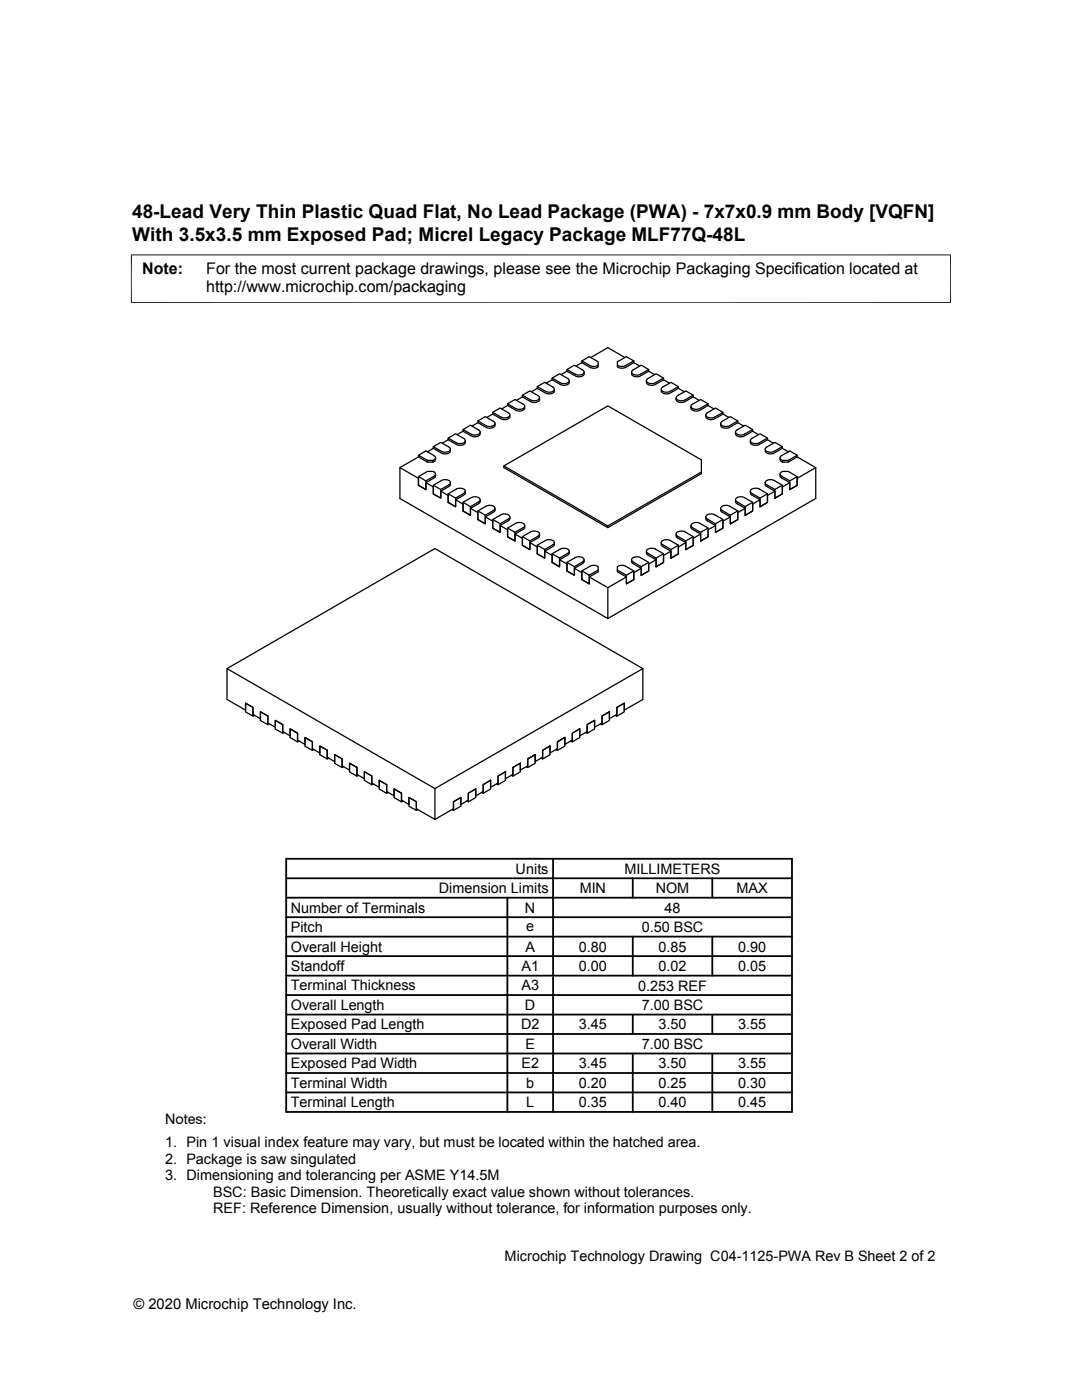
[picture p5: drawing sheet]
<svg xmlns="http://www.w3.org/2000/svg" width="216mm" height="279mm" viewBox="0 0 216 279" stroke-linecap="round" stroke-linejoin="round" font-family="sans-serif">
<g fill="none" stroke="#000" stroke-width=".25">
<path d="M104.2 78.9l1.7 .9a1.22 1.22 0 0 0 1.8-.4l-.2-.4-1.8-1-1.5 .9v.3M104.2 79.2l1.7 1a1.23 1.23 0 0 0 1.8-.5v-.3M104.2 79.2l-1.1 .7M107.2 77.2l1.6 .9a1.2 1.2 0 0 0 1.8-.5l-.3-.4-1.6-.9-1.5 .9v.3M107.2 77.5l1.6 .9a1.23 1.23 0 0 0 1.8-.4v-.3M107.2 77.5l-1.2 .7M110.2 75.5l1.6 .9a1.31 1.31 0 0 0 1.8-.4l-.2-.4-1.7-1-1.5 .9v.3M110.2 75.8l1.6 .9a1.22 1.22 0 0 0 1.8-.4v-.3M110.2 75.8l-1.2 .7M113.1 73.7l1.7 1a1.21 1.21 0 0 0 1.7-.5l-.1-.3-1.8-1-1.5 .8v.4M113.1 74.1l1.7 .9a1.2 1.2 0 0 0 1.7-.4v-.3M113.1 74.1l-1.1 .7"/>
<path d="M116.1 72l1.5-.8 1.8 1v1a1.43 1.43 0 0 1-1.7 .1l-1.6-.9zM116.1 72l1.8 1a1.57 1.57 0 0 0 1.5-.1M116.1 72.4l-1.2 .6M123.2 72.2l1.8-1 1.5 .8v.4l-1.8 1a1.56 1.56 0 0 1-1.5-.2zM124.7 71.4l-3.4-2-3.4 2M126.5 72l-1.8 1a1.61 1.61 0 0 1-1.5-.1M126.5 72.4l1.2 .6M129.4 74.1l-1.6 .9a1.2 1.2 0 0 1-1.8-.4v-.3M129.4 73.7l-1.4-.8-1.8 1a.59 .59 0 0 0 0 .7 .59 .59 0 0 0 .7 .2h.8l1.7-1.1v.4M129.4 74.1l1.2 .7M132.4 75.5l-1.5-.9-1.7 1-.2 .4a1.31 1.31 0 0 0 1.8 .4l1.6-.9v.3M132.4 75.8l-1.6 .9a1.22 1.22 0 0 1-1.8-.4v-.3"/>
<path d="M132.4 75.8l1.2 .7M135.4 77.2l-1.5-.9-1.7 .9a.59 .59 0 0 0-.1 .8 .59 .59 0 0 0 .7 .3l.9-.2 1.7-.9v.3M135.4 77.5l-1.7 .9a1.23 1.23 0 0 1-1.7-.4v-.3M135.4 77.5l1.1 .7M138.3 78.9l-1.5-.9-1.8 1.1a.75 .75 0 0 0 .3 .8 .75 .75 0 0 0 .8 .1l.6-.2 1.6-.9v.3M138.3 79.2l-1.6 1a1.23 1.23 0 0 1-1.8-.5v-.3M138.3 79.2l1.2 .7M79.8 93.3l3.7 2.2v1.4l1.5 .8v-1.4l1.7-1 .2-.3v-.4M83.5 95.1l1.5 .9v1.7l-1.5-.8zM83.5 95.1l1.8-1h1.1a.5 .5 0 0 1 .5 .4 .5 .5 0 0 1-.3 .5l-1.6 1M83.5 91.2v-.4l1.5-.8 1.9 1.2a.59 .59 0 0 1-.5 .7M83.5 90.8l1.8 1.1v.3"/>
<path d="M83.5 91.2l1.8 1h1.1M83.5 91.2l-3.7 2.1v6.2l41.5 23.9v-6.1l-3.7-2.2M85 96.3l1.5 .9v1.4M85.3 91.9h1.1v.3M86.5 96.8l1.6-.9a1.29 1.29 0 0 1 1.8 .4l-.2 .4-1.8 1v1.7l-1.4-.8zM86.5 96.8l1.4 .9M86.5 89.1l1.6 1a1.07 1.07 0 0 0 1.8-.6l-.3-.3-1.7-.9-1.4 .8v.4M86.5 89.5l1.6 .9a1.24 1.24 0 0 0 1.8-.4v-.4M86.5 89.5l-1.2 .7M86.9 91.4l-.1 .5-.4 .3M87.9 98l1.5 .9v1.4M89.4 98.6l1.5 .8"/>
<path d="M89.4 98.6l1.8-1.1a1.31 1.31 0 0 1 1.6 .5l-.1 .4-1.8 1v1.7l-1.5-.8zM89.4 87.4l1.8 1a1.3 1.3 0 0 0 1.6-.4l-.1-.4-1.8-1-1.5 .8v.4M89.4 87.8l1.7 .9a1.23 1.23 0 0 0 1.7-.4v-.4M89.4 87.8l-1.2 .7M89.9 96.3v.5l-.2 .2-1.8 1v1.4l-1.4-.8M90.9 99.7l1.5 .9v1.4M92.4 85.7l1.6 1a1.17 1.17 0 0 0 1.8-.5l-.2-.3-1.7-1-1.5 .8v.4M92.4 86.1l1.6 .9a1.21 1.21 0 0 0 1.8-.4v-.4M92.4 86.1l-1.2 .6M92.8 98l-.1 .7-1.8 1v1.4l-1.5-.8M95.4 84l1.6 .9a1.18 1.18 0 0 0 1.8-.4l-.2-.3-1.8-1.1-1.4 .9v.3M95.4 84.3l1.6 1a1.22 1.22 0 0 0 1.8-.4v-.4"/>
<path d="M95.4 84.3l-1.2 .7M95.8 99.7v.5l-.2 .2-1.7 1.1v1.3l-1.5-.8M98.3 82.3l1.6 .9a1.06 1.06 0 0 0 1.8-.5l-1.9-1.3-1.5 .9v.3M98.3 82.6l1.6 1a1.2 1.2 0 0 0 1.8-.5v-.3M98.3 82.6l-1.2 .7M100.5 93l20.8-12 18.7 10.8v2.7l-18.7 10.8-20.8-12zM100.5 93l20.8 12v.3M101.3 80.6l1.6 .9a1.07 1.07 0 0 0 1.8-.5l-.3-.3-1.6-1-1.5 .9v.3M101.3 80.9l1.6 1a1.22 1.22 0 0 0 1.8-.5v-.3M101.3 80.9l-1.2 .7M140 94.2l-18.7 10.8M141.3 80.6l-1.5-.9-1.8 1.1-.1 .3a1.31 1.31 0 0 0 1.8 .4l1.6-.9v.3"/>
<path d="M141.3 80.9l-1.6 1a1.22 1.22 0 0 1-1.8-.5v-.3M141.3 80.9l1.2 .7M144.3 82.3l-1.5-.9-1.8 1.1a.51 .51 0 0 0-.1 .5 .51 .51 0 0 0 .5 .3h1.1l1.8-1v.3M144.3 82.6l-1.7 1a1.2 1.2 0 0 1-1.8-.5v-.3M144.3 82.6l1.1 .7M146.8 99.7v.5l.2 .2 1.7 1.1v1.3M146.9 99.4a1.5 1.5 0 0 1 1.6-.1l1.7 .9v1.8l-1.5 .8v-1.7l-1.8-1-.1-.3zM147.2 84l-1.5-.9-1.6 1a.54 .54 0 0 0-.2 .7 .54 .54 0 0 0 .6 .3l.9-.1 1.8-1v.3M147.2 84.3l-1.6 1a1.22 1.22 0 0 1-1.8-.4v-.4M147.2 84.3l1.2 .7M149.7 98l.1 .7 1.9 1v1.4M149.9 97.7a1.61 1.61 0 0 1 1.6-.1l1.6 1v1.7l-1.4 .8v-1.7l-1.8-1-.2-.4z"/>
<path d="M150.2 85.7l-1.5-.8-1.6 .9a.54 .54 0 0 0-.3 .7 .54 .54 0 0 0 .7 .3l.9-.1 1.8-1v.4M150.2 86.1l-1.7 .9a1.21 1.21 0 0 1-1.7-.4v-.4M150.2 86.1l1.2 .6M151.7 99.7l-1.5 .9v1.4l-1.5 .8M152.7 96.3v.5l.2 .2 1.7 1v1.4M152.7 96.1a1.48 1.48 0 0 1 1.8-.2l1.6 .9v1.8l-1.5 .8v-1.7l-1.7-1zM153.1 87.4l-1.4-.8-1.8 1-.2 .4a1.33 1.33 0 0 0 1.8 .4l1.6-1v.4M153.1 98.6l-1.4 .8M153.1 87.8l-1.6 .9a1.23 1.23 0 0 1-1.8-.4v-.4M153.1 87.8l1.2 .7M154.6 98l-1.5 .9v1.4l-1.4 .8M155.7 91.4v.5l.5 .3"/>
<path d="M156.1 89.1l-1.5-.8-1.7 1-.2 .3a1.31 1.31 0 0 0 1.8 .5l1.6-1v.4M156.1 89.5l-1.6 .9a1.24 1.24 0 0 1-1.8-.4v-.4M156.1 96.8l-1.5 .9M156.1 89.5l1.2 .7M157.3 91.9h-1.1v.3M157.6 96.3l-1.5 .9v1.4l-1.5 .8M159.1 91.2v-.4l-1.5-.8-1.9 1.2a.59 .59 0 0 0 .5 .7M159.1 90.8l-1.8 1.1v.3M159.1 95.1l-1.5 .9v1.7l1.5-.8v-1.8l-1.8-1h-1.1a.5 .5 0 0 0-.5 .4 .5 .5 0 0 0 .3 .5l1.6 1M159.1 91.2l-1.8 1h-1.1M159.1 91.2l3.7 2.1v6.2l-41.5 23.9M162.8 93.3l-3.7 2.2v1.4l-1.5 .8v-1.4l-1.7-1-.2-.3v-.4"/>
<path d="M92.4 100.2l1.5 .9M92.4 100.2l1.6-.9a1.25 1.25 0 0 1 1.8 .5l-.2 .3-1.7 1v1.7l-1.5-.8zM93.9 101.5l1.5 .8v1.4M95.4 102l1.4 .8M95.4 102l1.6-1a1.27 1.27 0 0 1 1.8 .5l-.2 .3-1.8 1v1.7l-1.4-.8zM96.8 103.2l1.5 .8v1.4M98.3 103.7l1.5 .8M98.3 103.7l1.6-1a1.28 1.28 0 0 1 1.8 .5l-.1 .3-1.8 1v1.8l-1.5-.9zM98.8 101.5v.4l-.2 .3-1.8 1v1.3l-1.4-.8M99.8 104.9l1.5 .8v1.4M101.3 105.4l1.5 .8M101.3 105.4l1.6-1a1.31 1.31 0 0 1 1.8 .5l-.2 .3-1.7 1v1.8l-1.5-.9z"/>
<path d="M101.7 103.2v.4l-.2 .3-1.7 1v1.4l-1.5-.9M102.8 106.6l1.4 .8v1.4M104.2 107.1l1.5 .9M104.2 107.1l1.8-1a1.3 1.3 0 0 1 1.7 .5l-.2 .3-1.8 1.1v1.7l-1.5-.9zM104.7 104.9v.4l-.2 .3-1.7 1v1.4l-1.5-.9M105.7 108.3l1.5 .9v1.3M107.2 108.8l1.5 .9M107.2 108.8l1.6-.9a1.31 1.31 0 0 1 1.8 .4l-.2 .3-1.7 1.1v1.7l-1.5-.9zM107.7 106.6l-.2 .6-1.8 1.1v1.4l-1.5-.9M108.7 110l1.5 .8v1.4M110.2 110.5l1.5 .9M110.2 110.5l1.6-.9a1.31 1.31 0 0 1 1.8 .4l-.2 .3-1.7 1.1v1.7l-1.5-.9z"/>
<path d="M110.6 108.3v.4l-.2 .3-1.7 1v1.4l-1.5-.9M111.7 111.7l1.4 .9M113.1 112.6v1.4M113.1 112.2l1.5 .9M113.1 112.2l1.7-.9a1.28 1.28 0 0 1 1.7 .4l-.1 .4-1.8 1v1.7l-1.5-.8zM113.6 110v.4l-.2 .3-1.7 1v1.4l-1.5-.9M114.6 113.4l1.5 .9v1.4l1.5 .8v-1.4l1.8-1v-.3l-1.8 1v1.7l-1.5-.8v-1.8l1.5 .9M116.5 111.7v.5l-.1 .2-1.8 1v1.4l-1.5-.8M119.4 113.8l-.1-.8a1.51 1.51 0 0 0-1.6 0l-1.6 .9M123.2 113.8v-.7l.1-.1a1.51 1.51 0 0 1 1.5 0l1.7 .9M125 115.1l-3.7 2.2M125 114.8l1.5-.9v1.8l-1.5 .8z"/>
<path d="M126 111.7v.5l.2 .2 1.8 1v1.4M126.2 111.4a1.53 1.53 0 0 1 1.6-.1l1.6 .9v1.8l-1.4 .8v-1.7l-1.8-1-.2-.4zM128 113.4l-1.5 .9v1.4l-1.5 .8v-1.4l-1.8-1v-.3l1.8 1M129 110v.4l.2 .3 1.7 1v1.4M129.1 109.7a1.56 1.56 0 0 1 1.7-.1l1.6 .9v1.7l-1.5 .9v-1.7l-1.7-1.1-.2-.3zM129.4 112.6v1.4l-1.4 .8M129.4 112.2l-1.4 .9M130.9 111.7l-1.5 .9M132 108.3v.4l.1 .3 1.8 1v1.4M132.1 108a1.56 1.56 0 0 1 1.6-.1l1.7 .9v1.7l-1.5 .9v-1.7l-1.8-1.1-.2-.3zM132.4 110.5l-1.5 .9M133.9 110l-1.5 .8v1.4l-1.5 .9"/>
<path d="M134.9 106.6l.1 .6 1.8 1.1v1.4M135 106.3a1.6 1.6 0 0 1 1.7-.1l1.6 .9v1.7l-1.5 .9v-1.7l-1.7-1.1-.2-.3zM135.4 108.8l-1.5 .9M136.8 108.3l-1.4 .9v1.3l-1.5 .9M137.9 104.9v.4l.2 .3 1.7 1v1.4M138 104.6a1.53 1.53 0 0 1 1.7-.2l1.6 1v1.7l-1.5 .9v-1.8l-1.8-1-.1-.3zM138.3 107.1l-1.5 .9M139.8 106.6l-1.5 .8v1.4l-1.5 .9M140.8 103.2v.4l.2 .3 1.8 1v1.4M141 102.9a1.53 1.53 0 0 1 1.6-.2l1.7 1v1.7l-1.5 .9v-1.8l-1.8-1-.2-.3zM141.3 105.4l-1.5 .8M142.8 104.9l-1.5 .8v1.4l-1.5 .9"/>
<path d="M143.8 101.5v.4l.2 .3 1.7 1v1.3M143.9 101.2a1.53 1.53 0 0 1 1.7-.2l1.6 1v1.7l-1.5 .8v-1.7l-1.7-1-.2-.3zM144.3 103.7l-1.5 .8M145.7 103.2l-1.4 .8v1.4l-1.5 .9M147.2 102l-1.5 .8M148.7 101.5l-1.5 .8v1.4l-1.5 .8M150.2 100.2l-1.5 .9M45.3 133.4l41.5-23.9 41.5 23.9v6.2l-3.7 2.1v-1.4l-1.5 .9v1.4l-1.5 .8v-1.4M128.3 133.4l-41.5 24M49 140.3l1.5 .9v1.7l-1.5-.8zM50.8 142.7l-.3 .2M53.4 142.9v1.7l.3-.1"/>
<path d="M53.4 142.9l-1.4-.9v1.8l1.4 .8M53.4 142.9v1.4l1.5 .8v-1.3l1.5 .8M53.4 142.9l-1.4-.9v1.4l-1.5-.8v-1.4l-1.5-.9v1.4l-3.7-2.1v-6.2l41.5 24v6.1l-3.7-2.1v-1.4l-1.5-.8v1.3l-1.5-.8v-1.4M56.4 144.6v1.4l1.5 .9v-1.4l1.5 .8M56.4 144.6v1.7l.3-.1M56.4 144.6l-1.5-.8v1.7l1.5 .8M59.4 146.3v1.8l.3-.2M59.4 146.3l-1.5-.8v1.7l1.5 .9M59.4 146.3v1.4l1.5 .9v-1.4l1.4 .8M62.3 148v1.4l1.5 .9v-1.4l1.5 .8M62.3 148v1.8l.3-.2M62.3 148l-1.4-.8v1.7l1.4 .9"/>
<path d="M65.3 149.7v1.8l.3-.2M65.3 149.7l-1.5-.8v1.7l1.5 .9M65.3 149.7v1.4l1.5 .9v-1.4l1.5 .8M68.3 151.4v1.8l.3-.2M68.3 151.4l-1.5-.8v1.7l1.5 .9M68.3 151.4v1.4l1.4 .9v-1.4l1.5 .9M71.2 153.2v1.7l.3-.2M71.2 153.2v1.4l1.5 .8v-1.4l1.5 .9M71.2 153.2l-1.5-.9v1.8l1.5 .8M74.2 154.9v1.7l.3-.2M74.2 154.9l-1.5-.9v1.7l1.5 .9M74.2 154.9v1.4l1.5 .8v-1.4l1.5 .9"/>
<path d="M77.2 156.6v1.7l.2-.2M77.2 156.6l-1.5-.9v1.8l1.5 .8M77.2 156.6v1.4l1.4 .8v-1.4l1.5 .9M80.1 158.3v1.7l.3-.1M80.1 158.3l-1.5-.9v1.8l1.5 .8M81.6 159.2l1.5 .8v1.7l-1.5-.8zM94.9 157.4l-1.4 .9v1.4l-1.5 .8v-1.3l-1.5 .8v1.4l-3.7 2.1M94.9 157.4v1.8l-1.4 .8M94.9 157.4l-1.4 .9v1.7l-.3-.1M97.9 155.7v1.8l-1.5 .8M97.9 155.7l-1.5 .9v1.7l-.3-.2M97.9 155.7l-1.5 .9v1.4l-1.5 .8v-1.4"/>
<path d="M100.9 154v1.7l-1.5 .9M100.9 154l-1.5 .9v1.7l-.3-.2M100.9 154l-1.5 .9v1.4l-1.5 .8v-1.4M103.8 152.3v1.8l-1.5 .8M103.8 152.3l-1.5 .9v1.7l-.3-.2M103.8 152.3l-1.5 .9v1.4l-1.4 .8v-1.4M106.8 150.6v1.7l-1.5 .9M106.8 150.6l-1.5 .8v1.8l-.3-.2M106.8 150.6l-1.5 .8v1.4l-1.5 .9v-1.4M109.7 148.9v1.7l-1.4 .9M109.7 148.9l-1.4 .8v1.8l-.3-.2M109.7 148.9l-1.4 .8v1.4l-1.5 .9v-1.4"/>
<path d="M112.7 147.2v1.7l-1.5 .9M112.7 147.2l-1.5 .8v1.8l-.3-.2M112.7 147.2l-1.5 .8v1.4l-1.5 .9v-1.4M115.7 145.5v1.7l-1.5 .9M115.7 145.5l-1.5 .8v1.8l-.3-.2M115.7 145.5l-1.5 .8v1.4l-1.5 .9v-1.4M118.6 143.8v1.7l-1.4 .8M118.6 143.8l-1.4 .8v1.7l-.3-.1M118.6 143.8l-1.4 .8v1.4l-1.5 .9v-1.4M121.6 142v1.8l-1.5 .8M121.6 142l-1.5 .9v1.7l-.3-.1M121.6 142l-1.5 .9v1.4l-1.5 .8v-1.3"/>
<path d="M122.8 142.7l.3 .2v-1.7l1.5-.9v1.8l-1.5 .8M83.4 161.6l-.3 .1M90.2 161.6l.3 .1v-1.7l1.5-.8v1.7l-1.5 .8"/>
</g>
<path d="M26.1 50.9h163.7M26.2 50.8v9.7M189.7 50.8v9.7M26.1 60.4h163.7" fill="none" stroke="#000" stroke-width=".2"/>
<g fill="none" stroke="#000" stroke-width=".36">
<path d="M57.1 179.2h100.9M57.1 175.3h100.9M57.1 171.4h100.9v50.5h-100.9zM101.2 179.2v42.7M110.4 171.4v50.5M126.3 175.3v3.9M142.1 175.3v3.9M57.1 190.8h100.9M57.1 186.9h100.9M57.1 183h100.9M57.1 198.6h100.9M57.1 194.7h100.9"/>
<path d="M126.3 186.9v7.8M142.1 186.9v7.8M57.1 218h100.9M57.1 202.5h100.9M57.1 210.2h100.9M57.1 206.4h100.9M57.1 214.1h100.9M126.3 210.2v11.7M126.3 202.5v3.9M142.1 210.2v11.7M142.1 202.5v3.9"/>
</g>
<g font-size="3.8">
<text x="26.4" y="43.5">48-Lead Very Thin Plastic Quad Flat, No Lead Package (PWA) - 7x7x0.9 mm Body [VQFN]</text>
<text x="26.4" y="48">With 3.5x3.5 mm Exposed Pad; Micrel Legacy Package MLF77Q-48L</text>
</g>
<g font-size="3.2">
<text x="28.4" y="54.6">Note:</text>
<text x="41.1" y="58.3">http://www.microchip.com/packaging</text>
<text x="41.1" y="54.6">For the most current package drawings, please see the Microchip Packaging Specification located at</text>
</g>
<g font-size="2.9">
<text x="87.6" y="178.2">Dimension Limits</text>
<text x="102.9" y="174.4">Units</text>
<text x="115.7" y="178.2">MIN</text>
<text x="124.6" y="174.4">MILLIMETERS</text>
<text x="130.8" y="178.2">NOM</text>
<text x="147" y="178.2">MAX</text>
<text x="58" y="182.1">Number of Terminals</text>
<text x="104.8" y="182.1">N</text>
<text x="105" y="185.7">e</text>
<text x="132.6" y="182.1">48</text>
<text x="58" y="189.9">Overall Height</text>
<text x="58" y="186">Pitch</text>
<text x="104.8" y="189.9">A</text>
<text x="115.5" y="189.9">0.80</text>
<text x="128" y="186">0.50 BSC</text>
<text x="131.4" y="189.9">0.85</text>
<text x="147.3" y="189.9">0.90</text>
<text x="58" y="197.7">Terminal Thickness</text>
<text x="58" y="193.8">Standoff</text>
<text x="104.1" y="193.8">A1</text>
<text x="104.1" y="197.7">A3</text>
<text x="115.5" y="193.8">0.00</text>
<text x="127.3" y="197.7">0.253 REF</text>
<text x="131.4" y="193.8">0.02</text>
<text x="147.3" y="193.8">0.05</text>
<text x="58" y="201.6">Overall Length</text>
<text x="104.8" y="201.6">D</text>
<text x="128" y="201.6">7.00 BSC</text>
<text x="58" y="209.3">Overall Width</text>
<text x="58" y="205.4">Exposed Pad Length</text>
<text x="104" y="205.4">D2</text>
<text x="104.8" y="209.3">E</text>
<text x="115.5" y="205.4">3.45</text>
<text x="128" y="209.3">7.00 BSC</text>
<text x="131.4" y="205.4">3.50</text>
<text x="147.3" y="205.4">3.55</text>
<text x="58" y="213.2">Exposed Pad Width</text>
<text x="104" y="213.2">E2</text>
<text x="115.5" y="213.2">3.45</text>
<text x="131.4" y="213.2">3.50</text>
<text x="147.3" y="213.2">3.55</text>
<text x="58" y="217.1">Terminal Width</text>
<text x="58" y="221">Terminal Length</text>
<text x="105" y="217.1">b</text>
<text x="105" y="221">L</text>
<text x="115.5" y="221">0.35</text>
<text x="115.5" y="217.1">0.20</text>
<text x="131.4" y="217.1">0.25</text>
<text x="131.4" y="221">0.40</text>
<text x="147.3" y="221">0.45</text>
<text x="147.3" y="217.1">0.30</text>
<text x="32.9" y="224.3">Notes:</text>
<text x="32.9" y="228.9">1. Pin 1 visual index feature may vary, but must be located within the hatched area.</text>
<text x="32.9" y="232.2">2. Package is saw singulated</text>
<text x="32.9" y="235.5">3. Dimensioning and tolerancing per ASME Y14.5M</text>
<text x="42.5" y="238.8">BSC: Basic Dimension. Theoretically exact value shown without tolerances.</text>
<text x="42.5" y="242.2">REF: Reference Dimension, usually without tolerance, for information purposes only.</text>
<text x="100.7" y="251.7">Microchip Technology Drawing C04-1125-PWA Rev B Sheet 2 of 2</text>
<text x="26.6" y="261.3">© 2020 Microchip Technology Inc.</text>
</g>
</svg>
